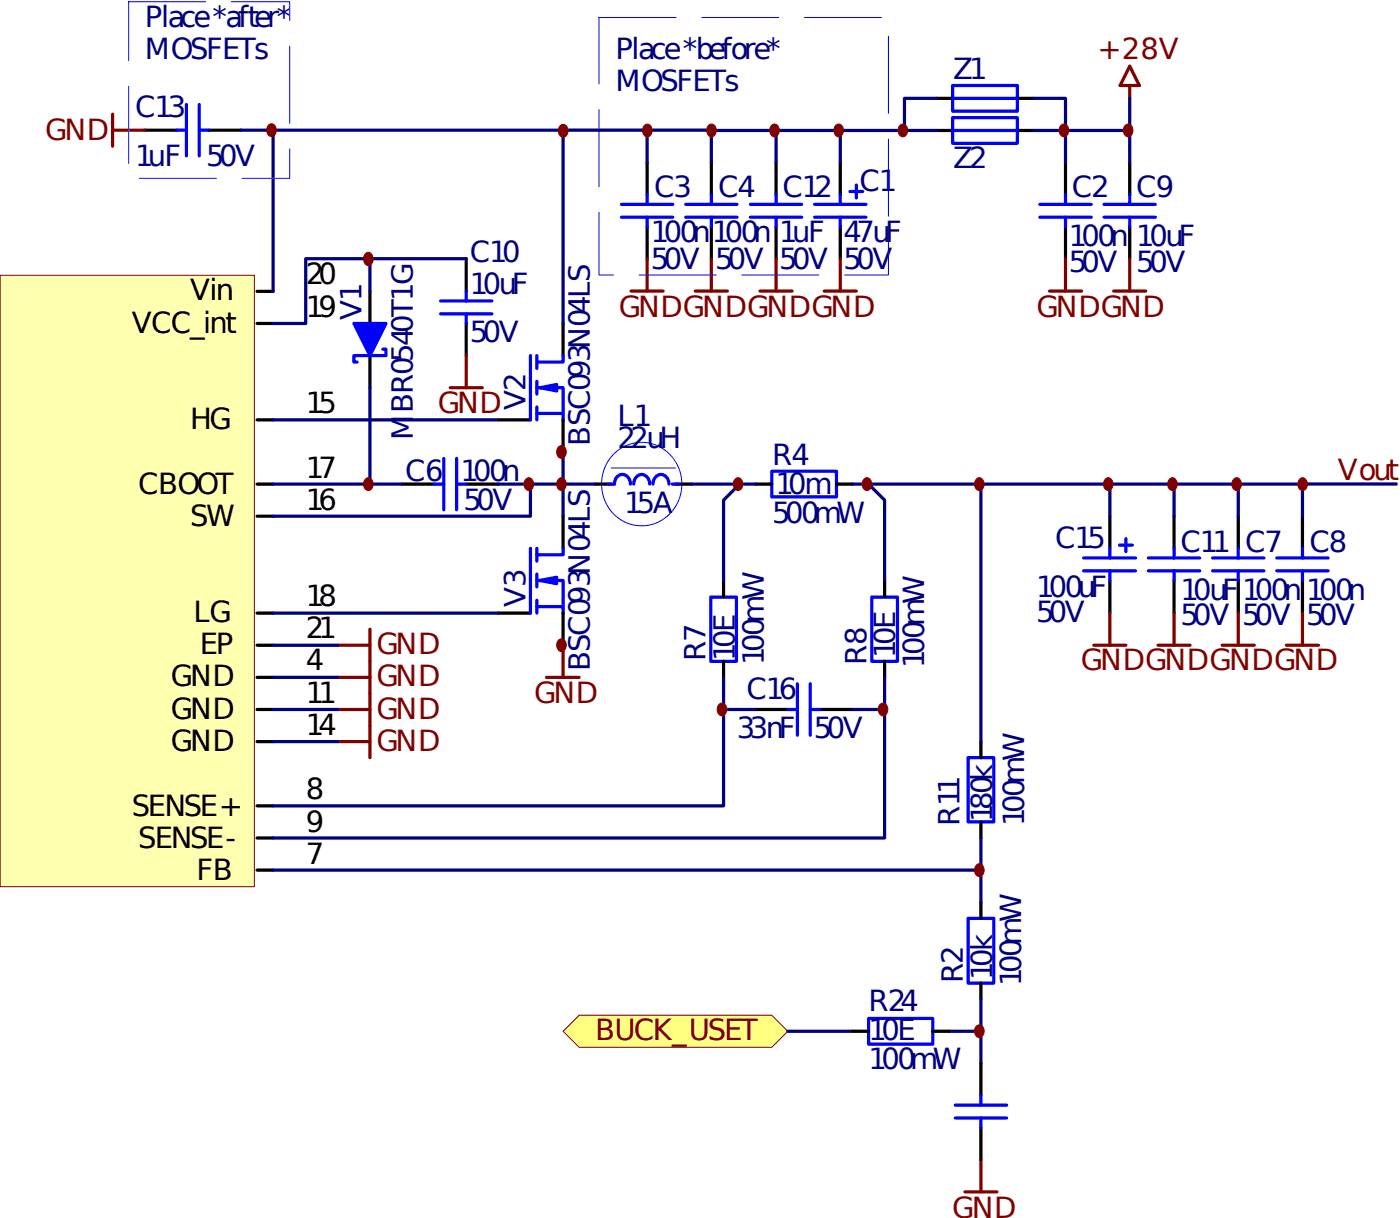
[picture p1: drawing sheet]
<svg xmlns="http://www.w3.org/2000/svg" width="157mm" height="136mm" viewBox="0 0 157 136" stroke-linecap="round" stroke-linejoin="round" font-family="sans-serif">
<path d="M126.4 7.4l1.1 2.2h-2.2zM126.4 9.6v1.4" fill="none" stroke="#800000" stroke-width=".36"/>
<path d="M104.8 14.6h1.8M113.8 14.6h1.8M119.2 18.2v3.6M126.4 18.2v3.6M119.2 25.4v3.6M126.4 25.4v3.6" fill="none" stroke="#000" stroke-width=".36"/>
<path d="M106.6 13.2h7.2v2.8h-7.2zM106.6 14.6h7.2M116.3 22.8h5.8M116.3 24.3h5.8M119.2 21.8v1M119.2 24.3v1.1M123.5 22.8h5.8M123.5 24.3h5.8M126.4 21.8v1M126.4 24.3v1.1" fill="none" stroke="#00f" stroke-width=".36"/>
<path d="M.1 30.8h28.4v68.3h-28.4z" fill="#ffffb0"/>
<path d="M0 30.8h28.5v68.3h-28.5z" fill="none" stroke="#800000" stroke-width=".11"/>
<g fill="none" stroke="#000" stroke-width=".36">
<path d="M16.2 14.6h3.6M23.4 14.6h3.6M72.4 18.2v3.6M79.6 18.2v3.6M86.8 18.2v3.6M94 18.2v3.6M104.8 11h1.8M113.8 11h1.8M28.8 36.2h1.8M28.8 32.6h1.8M41.4 32.6v3.6M41.4 39.8v3.5"/>
<path d="M52.2 28.9v3.7M52.2 36.2v3.6M63 36.2v3.6M72.4 25.4v3.6M79.6 25.4v3.6M86.8 25.4v3.6M94 25.4v3.6M28.8 46.9h1.8M28.8 57.7h1.8M28.8 54.1h1.8M45 54.1h3.6M52.2 54.1h3.6"/>
<path d="M55.8 46.9h3.5M63 46.9v3.6M63 57.7v3.6M66.6 54.1h1.8M75.6 54.1h1.8M84.5 54.1h1.8M93.6 54.1h1.8M124.2 57.7v3.6M131.4 57.7v3.6M138.5 57.7v3.6M145.7 57.7v3.6M28.8 75.7h1.8"/>
<path d="M28.8 79.3h1.8M28.8 68.5h1.8M28.8 72.1h1.8M55.8 68.5h3.5M63 68.5v3.6M124.2 64.9v3.6M131.4 64.9v3.6M138.5 64.9v3.6M145.7 64.9v3.6M28.8 97.3h1.8M28.8 90.1h1.8M28.8 93.7h1.8"/>
<path d="M28.8 82.9h1.8"/>
</g>
<g fill="none" stroke="#00f" stroke-width=".36">
<path d="M19.8 14.6h1.1M20.9 11.7v5.7M22.3 11.7v5.7M22.3 14.6h1.1M106.6 9.6h7.2v2.8h-7.2zM106.6 11h7.2M49.3 35.1h5.7M49.3 33.7h5.7M52.2 32.6v1.1M52.2 35.1v1.1M59.3 39.8v7.1M60.1 39.8v1.4"/>
<path d="M63 39.8v.7h-2.9M69.5 22.8h5.8M69.5 24.3h5.8M72.4 21.8v1M72.4 24.3v1.1M76.7 22.8h5.8M76.7 24.3h5.8M79.6 21.8v1M79.6 24.3v1.1M84 22.8h5.7M84 24.3h5.7M86.8 21.8v1"/>
<path d="M86.8 24.3v1.1M91.1 22.8h5.8M91.1 24.3h5.8M94 21.8v1M94 24.3v1.1M95.1 21.4h1.4M95.8 20.7v1.4M48.6 54.1h1M49.6 51.2v5.8M51.1 54.1h1.1M51.1 51.2v5.8M60.1 46.2h2.9v.7"/>
<path d="M60.1 43.3h2.9v2.9M60.1 42.6v1.5M60.1 45.5v1.4M60.4 43.3l1.9-.3v.7zM68 54.1h.7a.91 .91 0 0 1 .9-1.1 .91 .91 0 0 1 .9 1.1M70.9 54.1a.91 .91 0 0 1 .9-1.1 .91 .91 0 0 1 .9 1.1M73.1 54.1a.91 .91 0 0 1 .9-1.1 .91 .91 0 0 1 .8 1.1M75.2 54.1h.7M86.3 52.7h7.3v2.9h-7.3zM59.3 61.3v7.2M60.1 67.8h2.9v.7M60.1 64.9h2.9v2.9"/>
<path d="M60.1 61.3v1.4M60.1 64.2v1.4M60.1 67.1v1.4M60.4 64.9l1.9-.4v.8zM63 61.3v.7h-2.9M121.2 62.4h5.8M121.2 63.8h5.8M124.2 61.3v1.1M124.2 63.8v1.1M125.2 60.9h1.5M126 60.2v1.5M128.5 62.4h5.7"/>
<path d="M128.5 63.8h5.7M131.4 61.3v1.1M131.4 63.8v1.1M135.7 62.4h5.7M135.7 63.8h5.7M138.5 61.3v1.1M138.5 63.8v1.1M142.8 62.4h5.8M142.8 63.8h5.8M145.7 61.3v1.1M145.7 63.8v1.1"/>
</g>
<g fill="#000">
<circle cx="63" cy="50.5" r=".18"/>
<circle cx="63" cy="72.1" r=".18"/>
</g>
<path d="M68.4 52.3h7.2" fill="none" stroke="#fffcf8" stroke-width=".11" stroke-dasharray="8.6 2.9"/>
<path d="M68.4 52.3h7.2" fill="none" stroke="#00f" stroke-width=".11" stroke-dasharray="8.6 2.9"/>
<path d="M68.9 50.6a4.5 4.5 0 0 1 5.2-.5 4.5 4.5 0 0 1 2.1 4.9 4.5 4.5 0 0 1-4.8 3.8 4.5 4.5 0 0 1-4.1-4.7 4.8 4.8 0 0 1 1.6-3.5z" fill="none" stroke="#00f" stroke-width=".11"/>
<path d="M72.4 14.6v3.6M79.6 14.6v3.6M86.8 14.6v3.6M94 14.6v3.6" fill="none" stroke="#000080" stroke-width=".36"/>
<g fill="none" stroke="#800000" stroke-width=".36">
<path d="M52.2 39.8v3.5M70.6 32.5h3.6M72.4 29v3.5M77.8 32.5h3.6M79.6 29v3.5M85 32.5h3.6M86.8 29v3.5M92.2 32.5h3.6M94 29v3.5M117.4 32.5h3.6M119.2 29v3.5M124.6 32.5h3.6"/>
<path d="M126.4 29v3.5M50.4 43.3h3.6"/>
</g>
<path d="M39.6 36.2h3.6l-1.8 3.6z" fill="#00f"/>
<path d="M39.6 36.2h3.6l-1.8 3.6zM42.8 39h.4v.8h-3.6v.7h.4M79.5 66.8h2.9v7.1h-2.9zM88.1 79.3h1.1M89.2 76.4v5.8M90.7 76.4v5.8M90.7 79.3h1M97.5 66.8h2.9v7.1h-2.9zM108.3 84.7h2.9v7.2h-2.9zM108.3 102.7h2.9v7.2h-2.9z" fill="none" stroke="#00f" stroke-width=".36"/>
<g fill="none" stroke="#000080" stroke-width=".36">
<path d="M27 14.6h36M30.6 14.6v18M79.6 14.6h25.2M104.8 11h-3.6v3.6M115.6 11h3.6v7.2M115.6 14.6h10.8M126.4 11v7.2M41.4 28.9v3.7M52.2 28.9h-18v7.3h-3.6M30.6 54.1h14.4M30.6 46.9h25.2M41.4 43.3v10.8"/>
<path d="M55.8 54.1h10.8M59.3 54.1v3.6h-28.7M63 50.5v7.2M77.4 54.1h7.1M82.7 54.1l-1.7 1.8v9M95.4 54.1h50.3v3.6M97.2 54.1l1.8 1.8v9M109.7 54.1v28.8M124.2 54.1v3.6M131.4 54.1v3.6M138.5 54.1v3.6M30.6 68.5h25.2"/>
<path d="M30.6 75.7h7.2M30.6 79.3h7.2M30.6 72.1h7.2M81 79.3v10.8h-50.4M81 79.3h3.5M81 75.7v3.6M95.4 79.3h3.6M99 79.3v14.4h-68.4M99 75.7v3.6M30.6 82.9h7.2M30.6 97.3h79.1M109.7 93.7v7.2"/>
</g>
<g fill="none" stroke="#800000" stroke-width=".36">
<path d="M12.6 12.8v3.6M12.6 14.6h3.6M37.8 75.7h3.6M37.8 72.1h3.6M37.8 79.3h3.6M41.4 70.3v14.4M61.1 75.7h3.7M63 72.1v3.6M122.4 72.1h3.6M124.2 68.5v3.6M129.6 72.1h3.6M131.4 68.5v3.6"/>
<path d="M136.7 72.1h3.6M138.5 68.5v3.6M143.9 72.1h3.6M145.7 68.5v3.6M37.8 82.9h3.6"/>
</g>
<path d="M81 64.9v1.9M81 73.9v1.8M84.5 79.3h3.6M91.7 79.3h3.7M99 64.9v1.9M99 73.9v1.8M109.7 82.9v1.8M109.7 91.9v1.8M109.7 100.9v1.8M109.7 109.9v1.8" fill="none" stroke="#000" stroke-width=".36"/>
<path d="M63 15.1v21.1" fill="none" stroke="#000080" stroke-width=".44"/>
<path d="M64.8 113.5h21.5l1.8 1.8-1.8 1.8h-21.5l-1.8-1.8z" fill-rule="evenodd" fill="#ffff80"/>
<path d="M64.8 113.5h21.5l1.8 1.8-1.8 1.8h-21.5l-1.8-1.8z" fill="none" stroke="#800000" stroke-width=".11"/>
<path d="M14.4 .2h18v19.7h-18z" fill="none" stroke="#fffcf8" stroke-width=".11" stroke-dasharray="8.6 2.9"/>
<path d="M14.4 .2h18v19.7h-18zM67 2h32.4v28.7h-32.4z" fill="none" stroke="#00f" stroke-width=".11" stroke-dasharray="8.6 2.9"/>
<path d="M62.4 50a.54 .54 0 0 1 .7-.1 .54 .54 0 0 1 .3 .6 .56 .56 0 0 1-.6 .7 .56 .56 0 0 1-.5-.7z" fill-rule="evenodd" fill="#800000"/>
<path d="M62.4 50a.54 .54 0 0 1 .7-.1 .54 .54 0 0 1 .3 .6 .56 .56 0 0 1-.6 .7 .56 .56 0 0 1-.5-.7z" fill="none" stroke="#800000" stroke-width=".11"/>
<path d="M62.4 71.6a.54 .54 0 0 1 .7-.1 .54 .54 0 0 1 .3 .6 .56 .56 0 0 1-.6 .8 .56 .56 0 0 1-.5-.8z" fill-rule="evenodd" fill="#800000"/>
<path d="M62.4 71.6a.54 .54 0 0 1 .7-.1 .54 .54 0 0 1 .3 .6 .56 .56 0 0 1-.6 .8 .56 .56 0 0 1-.5-.8z" fill="none" stroke="#800000" stroke-width=".11"/>
<path d="M86.3 14.1a.54 .54 0 0 1 .6-.1 .54 .54 0 0 1 .3 .6 .56 .56 0 0 1-.6 .7 .56 .56 0 0 1-.5-.7z" fill-rule="evenodd" fill="#800000"/>
<path d="M86.3 14.1a.54 .54 0 0 1 .6-.1 .54 .54 0 0 1 .3 .6 .56 .56 0 0 1-.6 .7 .56 .56 0 0 1-.5-.7z" fill="none" stroke="#800000" stroke-width=".11"/>
<path d="M93.5 14.1a.54 .54 0 0 1 .6-.1 .54 .54 0 0 1 .3 .6 .56 .56 0 0 1-.6 .7 .56 .56 0 0 1-.5-.7z" fill-rule="evenodd" fill="#800000"/>
<path d="M93.5 14.1a.54 .54 0 0 1 .6-.1 .54 .54 0 0 1 .3 .6 .56 .56 0 0 1-.6 .7 .56 .56 0 0 1-.5-.7z" fill="none" stroke="#800000" stroke-width=".11"/>
<path d="M40.8 28.4a.43 .43 0 0 1 .8 0 .8 .8 0 0 1-.4 1.3 .82 .82 0 0 1-.4-1.3z" fill-rule="evenodd" fill="#800000"/>
<path d="M40.8 28.4a.43 .43 0 0 1 .8 0 .8 .8 0 0 1-.4 1.3 .82 .82 0 0 1-.4-1.3z" fill="none" stroke="#800000" stroke-width=".11"/>
<path d="M40.8 53.6a.53 .53 0 0 1 .7-.1 .53 .53 0 0 1 .2 .6 .56 .56 0 0 1-.5 .7 .56 .56 0 0 1-.5-.7z" fill-rule="evenodd" fill="#800000"/>
<path d="M40.8 53.6a.53 .53 0 0 1 .7-.1 .53 .53 0 0 1 .2 .6 .56 .56 0 0 1-.5 .7 .56 .56 0 0 1-.5-.7z" fill="none" stroke="#800000" stroke-width=".11"/>
<path d="M58.8 53.6a.53 .53 0 0 1 .6-.1 .53 .53 0 0 1 .3 .6 .56 .56 0 0 1-.5 .7 .56 .56 0 0 1-.6-.7z" fill-rule="evenodd" fill="#800000"/>
<path d="M58.8 53.6a.53 .53 0 0 1 .6-.1 .53 .53 0 0 1 .3 .6 .56 .56 0 0 1-.5 .7 .56 .56 0 0 1-.6-.7z" fill="none" stroke="#800000" stroke-width=".11"/>
<path d="M62.4 53.6a.53 .53 0 0 1 .7-.1 .53 .53 0 0 1 .3 .6 .56 .56 0 0 1-.6 .7 .56 .56 0 0 1-.5-.7z" fill-rule="evenodd" fill="#800000"/>
<path d="M62.4 53.6a.53 .53 0 0 1 .7-.1 .53 .53 0 0 1 .3 .6 .56 .56 0 0 1-.6 .7 .56 .56 0 0 1-.5-.7z" fill="none" stroke="#800000" stroke-width=".11"/>
<path d="M138 53.6a.53 .53 0 0 1 .6-.1 .53 .53 0 0 1 .3 .6 .56 .56 0 0 1-.5 .7 .56 .56 0 0 1-.6-.7z" fill-rule="evenodd" fill="#800000"/>
<path d="M138 53.6a.53 .53 0 0 1 .6-.1 .53 .53 0 0 1 .3 .6 .56 .56 0 0 1-.5 .7 .56 .56 0 0 1-.6-.7z" fill="none" stroke="#800000" stroke-width=".11"/>
<path d="M130.8 53.6a.53 .53 0 0 1 .7-.1 .53 .53 0 0 1 .2 .6 .56 .56 0 0 1-.5 .7 .56 .56 0 0 1-.6-.7z" fill-rule="evenodd" fill="#800000"/>
<path d="M130.8 53.6a.53 .53 0 0 1 .7-.1 .53 .53 0 0 1 .2 .6 .56 .56 0 0 1-.5 .7 .56 .56 0 0 1-.6-.7z" fill="none" stroke="#800000" stroke-width=".11"/>
<path d="M82.2 53.6a.53 .53 0 0 1 .7-.1 .53 .53 0 0 1 .2 .6 .56 .56 0 0 1-.5 .7 .56 .56 0 0 1-.6-.7z" fill-rule="evenodd" fill="#800000"/>
<path d="M82.2 53.6a.53 .53 0 0 1 .7-.1 .53 .53 0 0 1 .2 .6 .56 .56 0 0 1-.5 .7 .56 .56 0 0 1-.6-.7z" fill="none" stroke="#800000" stroke-width=".11"/>
<path d="M80.4 78.8a.54 .54 0 0 1 .7-.1 .54 .54 0 0 1 .2 .6 .56 .56 0 0 1-.5 .7 .56 .56 0 0 1-.6-.7z" fill-rule="evenodd" fill="#800000"/>
<path d="M80.4 78.8a.54 .54 0 0 1 .7-.1 .54 .54 0 0 1 .2 .6 .56 .56 0 0 1-.5 .7 .56 .56 0 0 1-.6-.7z" fill="none" stroke="#800000" stroke-width=".11"/>
<path d="M98.4 78.8a.54 .54 0 0 1 .7-.1 .54 .54 0 0 1 .2 .6 .56 .56 0 0 1-.5 .7 .56 .56 0 0 1-.5-.7z" fill-rule="evenodd" fill="#800000"/>
<path d="M98.4 78.8a.54 .54 0 0 1 .7-.1 .54 .54 0 0 1 .2 .6 .56 .56 0 0 1-.5 .7 .56 .56 0 0 1-.5-.7z" fill="none" stroke="#800000" stroke-width=".11"/>
<path d="M118.7 14.1a.54 .54 0 0 1 .6-.1 .54 .54 0 0 1 .3 .6 .56 .56 0 0 1-.6 .7 .56 .56 0 0 1-.5-.7z" fill-rule="evenodd" fill="#800000"/>
<path d="M118.7 14.1a.54 .54 0 0 1 .6-.1 .54 .54 0 0 1 .3 .6 .56 .56 0 0 1-.6 .7 .56 .56 0 0 1-.5-.7z" fill="none" stroke="#800000" stroke-width=".11"/>
<path d="M125.8 14.1a.54 .54 0 0 1 .7-.1 .54 .54 0 0 1 .3 .6 .56 .56 0 0 1-.6 .7 .56 .56 0 0 1-.5-.7z" fill-rule="evenodd" fill="#800000"/>
<path d="M125.8 14.1a.54 .54 0 0 1 .7-.1 .54 .54 0 0 1 .3 .6 .56 .56 0 0 1-.6 .7 .56 .56 0 0 1-.5-.7z" fill="none" stroke="#800000" stroke-width=".11"/>
<path d="M100.6 14.1a.54 .54 0 0 1 .7-.1 .54 .54 0 0 1 .3 .6 .56 .56 0 0 1-.6 .7 .56 .56 0 0 1-.5-.7z" fill-rule="evenodd" fill="#800000"/>
<path d="M100.6 14.1a.54 .54 0 0 1 .7-.1 .54 .54 0 0 1 .3 .6 .56 .56 0 0 1-.6 .7 .56 .56 0 0 1-.5-.7z" fill="none" stroke="#800000" stroke-width=".11"/>
<path d="M30 14a.54 .54 0 0 1 .7-.1 .54 .54 0 0 1 .2 .7 .56 .56 0 0 1-.5 .7 .56 .56 0 0 1-.6-.7z" fill-rule="evenodd" fill="#800000"/>
<path d="M30 14a.54 .54 0 0 1 .7-.1 .54 .54 0 0 1 .2 .7 .56 .56 0 0 1-.5 .7 .56 .56 0 0 1-.6-.7z" fill="none" stroke="#800000" stroke-width=".11"/>
<path d="M109.2 96.8a.53 .53 0 0 1 .6-.1 .53 .53 0 0 1 .3 .6 .56 .56 0 0 1-.5 .7 .56 .56 0 0 1-.6-.7z" fill-rule="evenodd" fill="#800000"/>
<path d="M109.2 96.8a.53 .53 0 0 1 .6-.1 .53 .53 0 0 1 .3 .6 .56 .56 0 0 1-.5 .7 .56 .56 0 0 1-.6-.7z" fill="none" stroke="#800000" stroke-width=".11"/>
<path d="M107.9 133.3h3.6M109.7 129.7v3.6" fill="none" stroke="#800000" stroke-width=".36"/>
<path d="M106.2 115.3h3.5M109.7 111.7v7.2" fill="none" stroke="#000080" stroke-width=".36"/>
<path d="M109.2 114.8a.54 .54 0 0 1 .7-.1 .54 .54 0 0 1 .2 .6 .56 .56 0 0 1-.5 .7 .56 .56 0 0 1-.6-.7z" fill-rule="evenodd" fill="#800000"/>
<path d="M109.2 114.8a.54 .54 0 0 1 .7-.1 .54 .54 0 0 1 .2 .6 .56 .56 0 0 1-.5 .7 .56 .56 0 0 1-.6-.7z" fill="none" stroke="#800000" stroke-width=".11"/>
<path d="M88.1 115.3h7.3" fill="none" stroke="#000080" stroke-width=".36"/>
<path d="M97.2 113.9h7.2v2.8h-7.2zM106.9 123.6h5.7M106.9 125h5.7M109.7 122.5v1.1M109.7 125v1.1" fill="none" stroke="#00f" stroke-width=".36"/>
<path d="M95.4 115.3h1.8M104.4 115.3h1.8M109.7 118.9v3.6M109.7 126.1v3.6" fill="none" stroke="#000" stroke-width=".36"/>
<path d="M123.6 53.6a.53 .53 0 0 1 .7-.1 .53 .53 0 0 1 .2 .6 .56 .56 0 0 1-.5 .7 .56 .56 0 0 1-.5-.7z" fill-rule="evenodd" fill="#800000"/>
<path d="M123.6 53.6a.53 .53 0 0 1 .7-.1 .53 .53 0 0 1 .2 .6 .56 .56 0 0 1-.5 .7 .56 .56 0 0 1-.5-.7z" fill="none" stroke="#800000" stroke-width=".11"/>
<path d="M96.6 53.6a.53 .53 0 0 1 .7-.1 .53 .53 0 0 1 .2 .6 .56 .56 0 0 1-.5 .7 .56 .56 0 0 1-.5-.7z" fill-rule="evenodd" fill="#800000"/>
<path d="M96.6 53.6a.53 .53 0 0 1 .7-.1 .53 .53 0 0 1 .2 .6 .56 .56 0 0 1-.5 .7 .56 .56 0 0 1-.5-.7z" fill="none" stroke="#800000" stroke-width=".11"/>
<path d="M109.2 53.6a.53 .53 0 0 1 .6-.1 .53 .53 0 0 1 .3 .6 .56 .56 0 0 1-.5 .7 .56 .56 0 0 1-.6-.7z" fill-rule="evenodd" fill="#800000"/>
<path d="M109.2 53.6a.53 .53 0 0 1 .6-.1 .53 .53 0 0 1 .3 .6 .56 .56 0 0 1-.5 .7 .56 .56 0 0 1-.6-.7z" fill="none" stroke="#800000" stroke-width=".11"/>
<path d="M62.8 14.6h16.5" fill="none" stroke="#000080" stroke-width=".29"/>
<path d="M79.2 14.1a.54 .54 0 0 1 .7-.1 .54 .54 0 0 1 .2 .6 .56 .56 0 0 1-.5 .7 .56 .56 0 0 1-.5-.7z" fill-rule="evenodd" fill="#800000"/>
<path d="M79.2 14.1a.54 .54 0 0 1 .7-.1 .54 .54 0 0 1 .2 .6 .56 .56 0 0 1-.5 .7 .56 .56 0 0 1-.5-.7z" fill="none" stroke="#800000" stroke-width=".11"/>
<path d="M72 14.1a.54 .54 0 0 1 .7-.1 .54 .54 0 0 1 .3 .6 .56 .56 0 0 1-.6 .7 .56 .56 0 0 1-.5-.7z" fill-rule="evenodd" fill="#800000"/>
<path d="M72 14.1a.54 .54 0 0 1 .7-.1 .54 .54 0 0 1 .3 .6 .56 .56 0 0 1-.6 .7 .56 .56 0 0 1-.5-.7z" fill="none" stroke="#800000" stroke-width=".11"/>
<path d="M62.6 14.1a.54 .54 0 0 1 .7-.1 .54 .54 0 0 1 .2 .6 .56 .56 0 0 1-.5 .7 .56 .56 0 0 1-.5-.7z" fill-rule="evenodd" fill="#800000"/>
<path d="M62.6 14.1a.54 .54 0 0 1 .7-.1 .54 .54 0 0 1 .2 .6 .56 .56 0 0 1-.5 .7 .56 .56 0 0 1-.5-.7z" fill="none" stroke="#800000" stroke-width=".11"/>
<path d="M145.7 54.1h10.6" fill="none" stroke="#000080" stroke-width=".25"/>
<path d="M145.4 53.6a.53 .53 0 0 1 .6-.1 .53 .53 0 0 1 .3 .6 .56 .56 0 0 1-.6 .7 .56 .56 0 0 1-.5-.7z" fill-rule="evenodd" fill="#800000"/>
<path d="M145.4 53.6a.53 .53 0 0 1 .6-.1 .53 .53 0 0 1 .3 .6 .56 .56 0 0 1-.6 .7 .56 .56 0 0 1-.5-.7z" fill="none" stroke="#800000" stroke-width=".11"/>
<g font-size="3.2" fill="#000080">
<text x="16.2" y="3">Place *after*</text>
<text x="16.2" y="6.6">MOSFETs</text>
<text x="68.9" y="6.6">Place *before*</text>
<text x="68.9" y="10.2">MOSFETs</text>
<text x="106.6" y="8.8">Z1</text>
<text x="15.1" y="13.1">C13</text>
<text x="15.1" y="18.5">1uF</text>
<text x="23.1" y="18.5">50V</text>
<text x="73.2" y="22.1">C3</text>
<text x="80.4" y="22.1">C4</text>
<text x="87.5" y="22.1">C12</text>
<text x="96.2" y="21.4">C1</text>
<text x="106.6" y="18.8">Z2</text>
<text x="119.9" y="22.1">C2</text>
<text x="127.1" y="22.1">C9</text>
<text x="52.6" y="29.3">C10</text>
<text x="72.8" y="27.1">100n</text>
<text x="79.6" y="27.1">100n</text>
<text x="87.2" y="27.1">1uF</text>
<text x="94.4" y="27.1">47uF</text>
<text x="119.6" y="27.5">100n</text>
<text x="127.1" y="27.5">10uF</text>
<text x="40.4" y="35.8" transform="rotate(-90 40.4 35.8)">V1</text>
<text x="52.6" y="32.9">10uF</text>
<text x="72.8" y="30">50V</text>
<text x="80" y="30">50V</text>
<text x="87.2" y="30">50V</text>
<text x="94.4" y="30">50V</text>
<text x="119.6" y="30.4">50V</text>
<text x="127.1" y="30.4">50V</text>
<text x="52.6" y="38.3">50V</text>
<text x="58.8" y="45.9" transform="rotate(-90 58.8 45.9)">V2</text>
<text x="69.1" y="47.6">L1</text>
<text x="45.3" y="53.8">C6</text>
<text x="46.2" y="49.2" transform="rotate(-90 46.2 49.2)">MBR0540T1G</text>
<text x="51.5" y="53.8">100n</text>
<text x="66" y="49.9" transform="rotate(-90 66 49.9)">BSC093N04LS</text>
<text x="69.1" y="50.1">22uH</text>
<text x="86.4" y="52">R4</text>
<text x="51.9" y="57">50V</text>
<text x="69.8" y="57.4">15A</text>
<text x="86.4" y="58.4">500mW</text>
<text x="86.8" y="55.2">10m</text>
<text x="118.1" y="61.3">C15</text>
<text x="132.1" y="61.7">C11 C7</text>
<text x="146.5" y="61.7">C8</text>
<text x="58.8" y="67.8" transform="rotate(-90 58.8 67.8)">V3</text>
<text x="115.9" y="66.7">100uF</text>
<text x="115.9" y="69.6">50V</text>
<text x="132.1" y="67.1">10uF</text>
<text x="132.1" y="69.9">50V</text>
<text x="139" y="67.1">100n</text>
<text x="139" y="69.9">50V</text>
<text x="146.1" y="67.1">100n</text>
<text x="146.1" y="69.9">50V</text>
<text x="66" y="75" transform="rotate(-90 66 75)">BSC093N04LS</text>
<text x="78.9" y="73.9" transform="rotate(-90 78.9 73.9)">R7</text>
<text x="82.2" y="73.9" transform="rotate(-90 82.2 73.9)">10E</text>
<text x="85.4" y="74.3" transform="rotate(-90 85.4 74.3)">100mW</text>
<text x="96.9" y="74.3" transform="rotate(-90 96.9 74.3)">R8</text>
<text x="100.2" y="73.6" transform="rotate(-90 100.2 73.6)">10E</text>
<text x="103.4" y="74.7" transform="rotate(-90 103.4 74.7)">100mW</text>
<text x="82.5" y="82.5">33nF 50V</text>
<text x="83.5" y="78.2">C16</text>
<text x="107.4" y="92.3" transform="rotate(-90 107.4 92.3)">R11</text>
<text x="111" y="92" transform="rotate(-90 111 92)">180k</text>
<text x="114.6" y="92.3" transform="rotate(-90 114.6 92.3)">100mW</text>
<text x="97.2" y="113.1">R24</text>
<text x="107.7" y="109.9" transform="rotate(-90 107.7 109.9)">R2</text>
<text x="111" y="109.6" transform="rotate(-90 111 109.6)">10k</text>
<text x="114.2" y="110.3" transform="rotate(-90 114.2 110.3)">100mW</text>
<text x="97.2" y="116.3">10E</text>
<text x="97.2" y="119.5">100mW</text>
</g>
<g font-size="3.2" fill="#800000">
<text x="122.8" y="6.6">+28V</text>
<text x="5.1" y="15.6">GND</text>
<text x="69.2" y="35.4">GNDGNDGNDGND</text>
<text x="116" y="35.4">GNDGND</text>
<text x="49" y="46.2">GND</text>
<text x="149.7" y="53.7">Vout</text>
<text x="42.1" y="76.7">GND</text>
<text x="42.1" y="73.2">GND</text>
<text x="120.9" y="75">GNDGNDGNDGND</text>
<text x="42.1" y="83.9">GND</text>
<text x="42.1" y="80.3">GND</text>
<text x="59.8" y="78.5">GND</text>
<text x="66.6" y="116.3">BUCK_USET</text>
<text x="106.5" y="136.1">GND</text>
</g>
<g font-size="3.2">
<text x="21.3" y="33.6">Vin</text>
<text x="34.2" y="31.8">20</text>
<text x="34.2" y="35.4">19</text>
<text x="14.8" y="37.2">VCC_int</text>
<text x="21.3" y="48">HG</text>
<text x="34.2" y="46.2">15</text>
<text x="34.2" y="53.4">17</text>
<text x="15.5" y="55.2">CBOOT</text>
<text x="21.3" y="58.8">SW</text>
<text x="34.2" y="57">16</text>
<text x="21.6" y="69.6">LG</text>
<text x="34.2" y="67.8">18</text>
<text x="34.2" y="71.4">21</text>
<text x="19.1" y="76.7">GND</text>
<text x="22.4" y="73.2">EP</text>
<text x="34.2" y="75">4</text>
<text x="19.1" y="80.3">GND</text>
<text x="19.1" y="83.9">GND</text>
<text x="34.2" y="78.5">11</text>
<text x="34.2" y="82.1">14</text>
<text x="34.2" y="89.4">8</text>
<text x="14.8" y="91.2">SENSE+</text>
<text x="15.5" y="94.8">SENSE-</text>
<text x="34.2" y="93">9</text>
<text x="22" y="98.4">FB</text>
<text x="34.2" y="96.6">7</text>
</g>
</svg>
